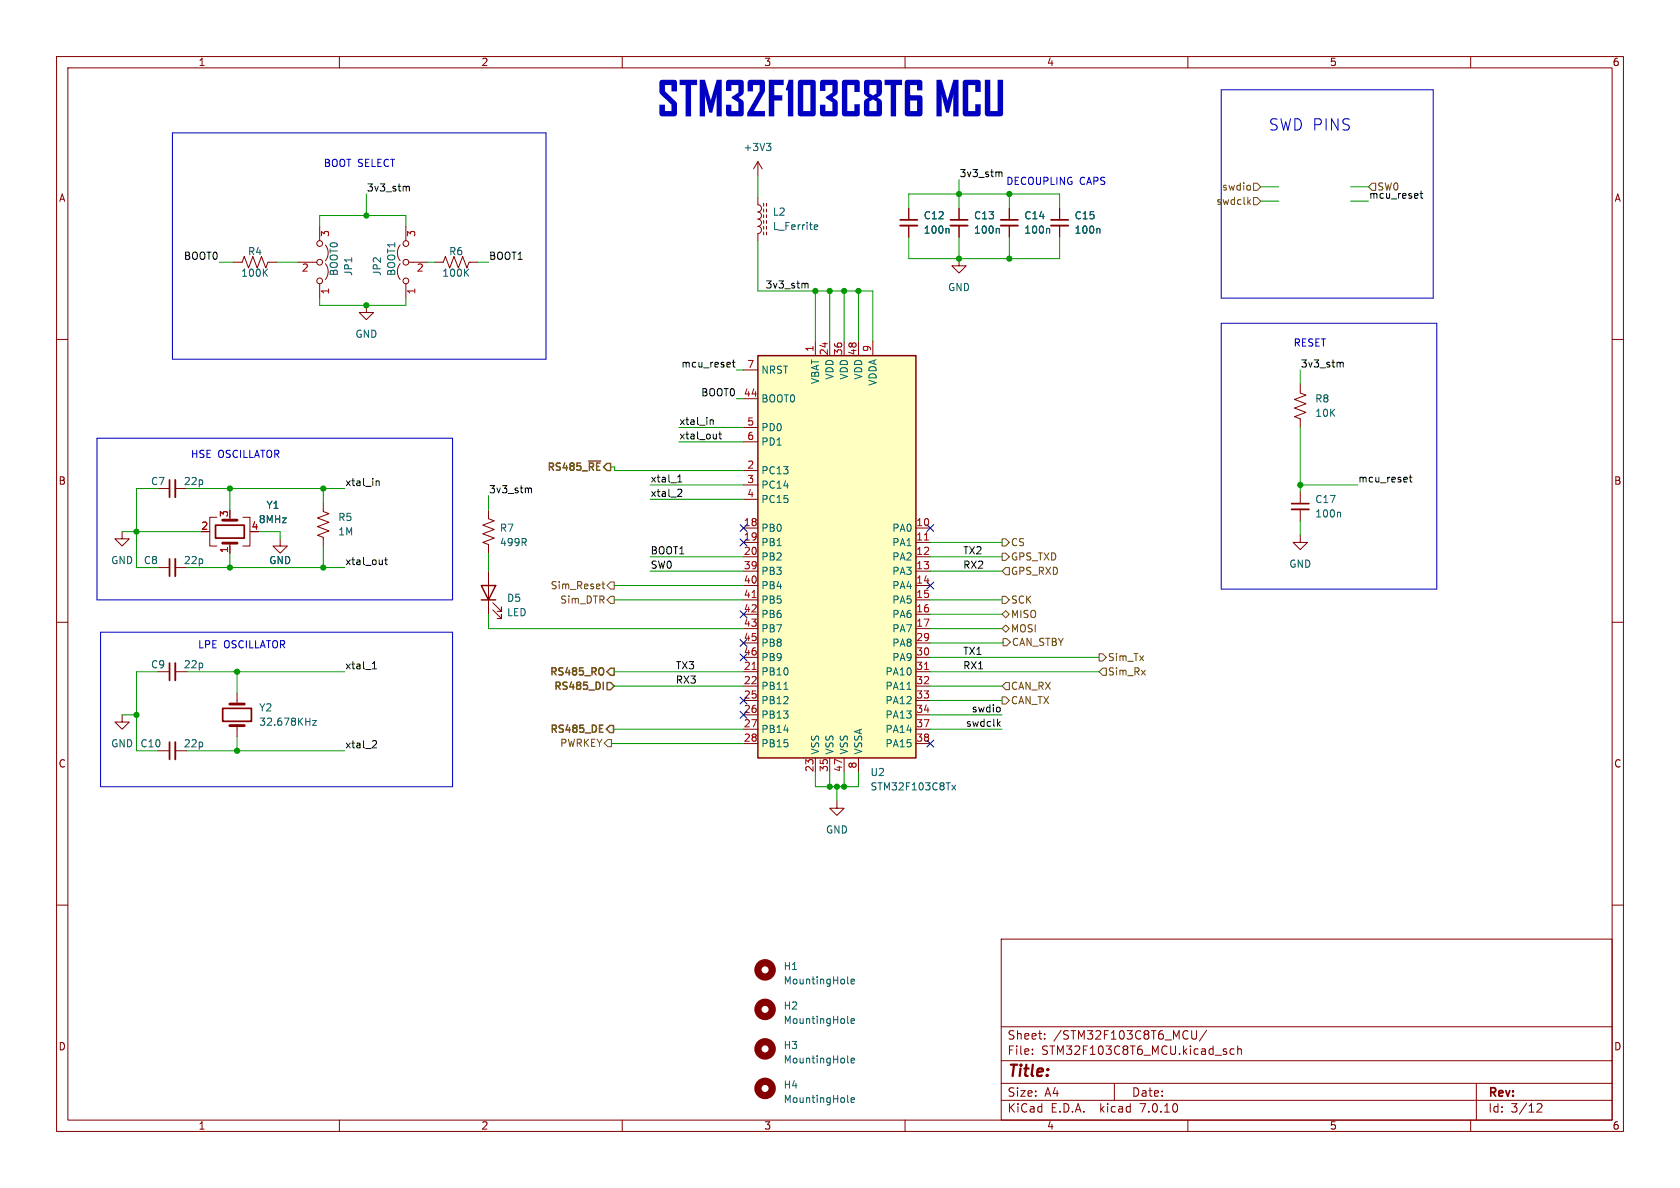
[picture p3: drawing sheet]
<svg xmlns="http://www.w3.org/2000/svg" width="297mm" height="210mm" viewBox="0 0 297 210" stroke-linecap="round" stroke-linejoin="round" font-family="sans-serif">
<g fill="none" stroke="#840000" stroke-width=".18">
<path d="M10 10h277v190h-277zM12 12h273v186h-273zM60 10v2M110 10v2M160 10v2M210 10v2M260 10v2M134 34.9v1.3a.64 .64 0 0 1 .6 .6 .64 .64 0 0 1-.6 .7 .64 .64 0 0 1 .6 .6 .64 .64 0 0 1-.6 .6 .64 .64 0 0 1 .6 .7 .64 .64 0 0 1-.6 .6 .64 .64 0 0 1 .6 .6 .64 .64 0 0 1-.6 .7v1.2M134 28.6l-.8 1.2M134 28.6v2.5M134 28.6l.7 1.2M135 35.9v.5"/>
<path d="M135 37v.5M135 38v.5M135 39v.5M135.5 35.9v.5M135.5 37v.5M135.5 38v.5M135.5 39v.5M160.7 36.8v2.1M160.7 39.9v2M169.5 36.8v2.1M169.5 39.9v2M178.4 36.8v2.1"/>
<path d="M178.4 39.9v2M187.3 36.8v2.1M187.3 39.9v2M10 60h2M41.3 46.4h1.5l.4-1.1 .7 2.1 .8-2.1 .8 2.1 .7-2.1 .8 2.1 .4-1h1.5M52.7 46.4h3.3M56.5 40v2.5M56.5 50.2v2.5M57.5 46.6a2.26 2.26 0 0 1 0 2.8M57.5 43.3a2.26 2.26 0 0 1 0 2.8M64.8 54v1.2h1.2l-1.2 1.3-1.3-1.3h1.3M70.7 46.6a2.26 2.26 0 0 0 0 2.8"/>
<path d="M70.7 43.3a2.26 2.26 0 0 0 0 2.8M71.8 40v2.5M71.8 50.2v2.5M72.3 46.4h3.3M76.8 46.4h1.6l.3-1.1 .8 2.1 .8-2.1 .7 2.1 .8-2.1 .7 2.1 .4-1h1.6M135 40v.5M135 41v.5M135.5 40v.5M135.5 41v.5M169.5 45.7v1.3h1.3l-1.3 1.3-1.2-1.3h1.2M285 60h2M131.4 70.5h2.6"/>
<path d="M131.4 75.6h2.6M131.4 78.1h2.6M131.4 65.4h2.6M144.1 60.3v2.6M146.7 60.3v2.6M149.2 60.3v2.6M151.8 60.3v2.6M154.3 60.3v2.6M229.9 67.9v1.6l1 .4-2 .7 2 .8-2 .7 2 .8-2 .8 1 .3v1.6M21.6 94v1.3h1.3l-1.3 1.2-1.3-1.2h1.3M27.9 86.4h2.1M31 86.4h2"/>
<path d="M36.8 94h.3M38.4 91.4h-1.3v5.1h1.3M40.6 96v1.8M42.9 91.4h1.3v5.1h-1.3M49.5 95.3v1.2h1.3l-1.3 1.3-1.2-1.3h1.2M57.1 88.9v1.5l1.1 .4-2.1 .8 2.1 .7-2.1 .8 2.1 .8-2.1 .7 1 .4v1.5M86.4 90.2v1.5l1 .4-2.1 .7 2.1 .8-2.1 .8 2.1 .7-2.1 .8 1.1 .4v1.5M131.4 93.3h2.6M131.4 95.9h2.6M131.4 98.4h2.6M131.4 83.2h2.6M131.4 85.7h2.6"/>
<path d="M131.4 88.3h2.6M161.9 93.3h2.6M161.9 95.9h2.6M161.9 98.4h2.6M229.9 94.6v1.3h1.2l-1.2 1.3-1.3-1.3h1.3M229.9 87v2M229.9 90v2.1M10 110h2M27.9 118.7h2.1M27.9 100.3h2.1M31 118.7h2M31 100.3h2"/>
<path d="M86.4 101v7.6M87.1 107.8l1.5 1.5v-.7v.7h-.7M87.1 106.6l1.5 1.5v-.8v.8h-.7M131.4 101h2.6M131.4 103.5h2.6M131.4 106h2.6M131.4 108.6h2.6M131.4 111.1h2.6M131.4 118.7h2.6M131.4 113.7h2.6M131.4 116.2h2.6M161.9 101h2.6"/>
<path d="M161.9 103.5h2.6M161.9 106h2.6M161.9 108.6h2.6M161.9 111.1h2.6M161.9 118.7h2.6M161.9 113.7h2.6M161.9 116.2h2.6M285 110h2M21.6 126.4v1.2h1.3l-1.3 1.3-1.3-1.3h1.3M27.9 132.7h2.1M31 132.7h2M41.9 122.6v1.9"/>
<path d="M41.9 128.3v1.9M131.4 121.3h2.6M131.4 123.8h2.6M131.4 126.4h2.6M131.4 128.9h2.6M131.4 131.4h2.6M144.1 134v2.5M146.7 134v2.5M149.2 134v2.5M151.8 134v2.5M161.9 121.3h2.6M161.9 123.8h2.6"/>
<path d="M161.9 126.4h2.6M161.9 128.9h2.6M161.9 131.4h2.6M10 160h2M148 141.6v1.3h1.2l-1.2 1.2-1.3-1.2h1.3M285 160h2M177 166h108v32h-108zM60 198v2M110 198v2M160 198v2M177 194.5h108M177 191.5h108"/>
<path d="M177 187.5h108M177 181.5h108M182.5 186.3v.1M182.5 185.5v.1M184.7 183.6v.1M184.7 182.8v.1M197 191.5v3M210 198v2M211.5 182.2v1.4l-.5 .1-.3-.3M213.3 182.1l-1.3 2M218.2 185.5l-.5-.1-.2 .3v.4l.1 .2h.6M218.8 185.5l.2-.1 .4 .1 .1 .9"/>
<path d="M218.8 184.9v1.5M260 198v2M261 191.5v6.5M271.7 195.2l.6-.1 .2 .1 .1 .3-.9 1.1h.9"/>
<circle cx="56.5" cy="43.1" r=".51"/>
<circle cx="56.5" cy="49.7" r=".51"/>
<circle cx="56.5" cy="46.4" r=".51"/>
<circle cx="71.8" cy="46.4" r=".51"/>
<circle cx="71.8" cy="49.7" r=".51"/>
<circle cx="71.8" cy="43.1" r=".51"/>
</g>
<path d="M159.1 39.9h3.1M168 39.9h3.1M176.9 39.9h3.1M185.8 39.9h3M31 84.8v3.1M31 98.8v3.1M228.3 90h3.1M31 117.2v3.1M31 131.2v3" fill="none" stroke="#840000" stroke-width=".33"/>
<path d="M159.1 38.9h3.1M168 38.9h3.1M176.9 38.9h3.1M185.8 38.9h3M30 84.8v3.1M30 98.8v3.1M38.1 92.8h5.1v2.3h-5.1zM228.3 89h3.1M30 117.2v3.1M30 131.2v3M39.4 125.2h5v2.3h-5z" fill="none" stroke="#840000" stroke-width=".3"/>
<g fill="none" stroke="#006464" stroke-width=".18">
<path d="M135.5 25.3h.8l-.4 .5M136 25.8l.3 .3v.3l-.3 .2M144.1 39.7l.4 .1 .1 .2-.6 .2M46.7 48.1l.6 .7M47.3 47.6l-.7 .7M82.3 48.1l.6 .7M82.9 47.6l-.8 .7M144.5 40.5l-.4 .1M167.6 40.4l.2 .2v.6M176.5 40.4l.2 .2v.6M185.4 40.4l.2 .2v.6M194.3 40.4l.2 .2v.6"/>
<path d="M236.8 90.5l.2 .2v.7M55.3 127.4h.6l-.6 .8h.6M138.6 121.9h.7M160.3 121.9h.8M168.3 138.8l.7 .8M169 138.8l-.7 .8M149.8 173.8l.2 .1M150.5 173.5l.6-.1-.1-.3h-.4l-.1 .2v.6h.5M149.8 194.7l.2 .2M149.8 187.7l.2 .2M149.8 180.7l.2 .2M150.5 194.5l.6-.2-.1-.2-.4-.1-.1 .2v.6h.5"/>
<path d="M150.5 180.5l.6-.1-.1-.3h-.4l-.1 .2v.6h.5M150.5 187.5l.6-.1-.1-.3h-.4l-.1 .1v.6h.5"/>
</g>
<g fill="none" stroke="#840000" stroke-width="1.3">
<circle cx="135.3" cy="171.4" r="1.27"/>
<circle cx="135.3" cy="178.4" r="1.27"/>
<circle cx="135.3" cy="185.4" r="1.27"/>
<circle cx="135.3" cy="192.4" r="1.27"/>
</g>
<path d="M39.4 96h2.5M39.4 91.9h2.5M40.6 128.3h2.6M40.6 124.5h2.6" fill="none" stroke="#840000" stroke-width=".51"/>
<path d="M134 62.9h27.9v71.1h-27.9z" fill="#ffffc2" stroke="#ffffc2" stroke-width=".18"/>
<path d="M134 62.9h27.9v71.1h-27.9zM85.1 103.5h2.5l-1.2 2.5zM85.1 106h2.5" fill="none" stroke="#840000" stroke-width=".25"/>
<path d="M163.4 95.5h.8M133 118.3h.7M133 105.6h.7M163.4 118.3h.8" fill="none" stroke="#a90000" stroke-width=".18"/>
<g fill="none" stroke="#725600" stroke-width=".18">
<path d="M220.7 35.7l.4 .4M221 32.9v.6M221.1 35.3l-.5 .5M221.6 34.9h.6l.7 .7-.7 .6h-.6zM221.6 32.4h.6l.7 .6-.7 .7h-.6zM241.9 33l.7-.6h.6v1.3h-.6zM177.2 95.3h.6l.6 .6-.6 .6h-.6zM177.2 97.8h.6l.6 .6-.6 .7h-.6zM106.4 103.2h.5M106.6 102.8v1.1l.3 .2M107.9 105.4h.7v1.3h-.7l-.6-.7zM107.9 102.9h.7v1.2h-.7l-.6-.6z"/>
<path d="M177.2 108.6l.6-.6 .6 .6-.6 .6zM177.2 111.1l.6-.6 .6 .6-.6 .7zM177.2 105.4h.6l.6 .6-.6 .7h-.6zM177.3 112.9h.7l.6 .6-.6 .7h-.7zM177.8 100.3h.6v1.3h-.6l-.6-.6zM194.3 115.6h.6l.7 .6-.7 .6h-.6zM194.9 118.1h.7v1.3h-.7l-.6-.7zM107.5 130.7h.6v1.3h-.6l-.7-.6zM177.2 123.2h.6l.6 .6-.6 .7h-.6zM177.8 120.7h.6v1.2h-.6l-.6-.6z"/>
</g>
<path d="M104 81.5h2.2M106.4 118l.1 .1a.81 .81 0 0 1-.1 1.2M107.9 118.1h.7v1.3h-.7l-.6-.7zM106 128.8h.4M106 129.4h.6M106 128.2h.6M106.7 120.6v1.3M107.3 120.7h.6l.7 .6-.7 .6h-.6zM107.8 128.2h.7v1.3h-.7l-.6-.6z" fill="none" stroke="#725600" stroke-width=".25"/>
<g fill="none" stroke="#0f0f0f" stroke-width=".18">
<path d="M71.9 33h.4l.1 .8M176.7 30.5h.4v.7M251 34.2h.5M251.2 33.8v1.1l.3 .1M142.4 50.1h.4l.1 .8M125.6 74.3h.4l.1 .8M127.1 76.7h.5M127.3 76.3v1.1l.3 .2M129.5 64h.5M129.7 63.6v1.1l.3 .2M237 64.1h.4l.1 .8M66.6 85.1h.4v.7"/>
<path d="M68 99h.5M68.2 98.5v1.1l.3 .2M93.5 86.3h.4l.1 .8M119.8 85.2h.7M119.8 84.3l.4-.4v1.3M120 86.5h.4l.1 .3-.7 1h.7M249.1 84.4h.5M249.3 83.9v1.1l.3 .2M65.8 118.2h.8M65.8 117.3l.4-.3v1.2M66 130.9l.4 .1 .2 .3-.8 .9h.8M176.5 127.9l.3 .5"/>
<path d="M176.8 125.1v.6M176.8 127.5l-.5 .5"/>
</g>
<path d="M215.9 15.9h37.5v36.8h-37.5zM30.5 23.5h66v40h-66zM215.9 57.2h38.1v46.9h-38.1zM17.1 77.5h62.9v28.5h-62.9zM17.8 111.8h62.2v27.3h-62.2z" fill="none" stroke="#0000c2" stroke-width=".18"/>
<g fill="none" stroke="#009600" stroke-width=".18">
<path d="M64.8 34.3v3.8M134 31.1v3.8M160.7 36.8v-2.5h26.6v2.5M169.5 31.8v5M178.4 34.3v2.5M222.9 35.6h3.2M222.9 33h3.2M238.8 35.6h3.1M238.8 33h3.1M38.7 46.4h2.6M48.9 46.4h3.8M56.5 40v-1.9h15.3v1.9"/>
<path d="M56.5 52.7v1.3h15.3v-1.3M75.6 46.4h1.2M84.5 46.4h1.9M134 42.5v8.9h20.3v8.9M144.1 51.4v8.9M146.7 51.4v8.9M149.2 51.4v8.9M151.8 51.4v8.9M160.7 41.9v3.8h26.6v-3.8M169.5 41.9v3.8M178.4 41.9v3.8M120 75.6h11.4"/>
<path d="M120 78.1h11.4M130.2 65.4h1.2M130.2 70.5h1.2M229.9 65.4v2.5M229.9 75.6v11.4M21.6 94h14M27.9 86.4h-3.8v13.9h3.8M33 86.4h28M40.6 86.4v3.8M40.6 97.8v2.5M45.7 94h3.8v1.3M57.1 86.4v2.5"/>
<path d="M57.1 96.5v3.8M86.4 87.6v2.6M86.4 97.8v3.2M107.9 82.6h.8v.6h22.7M114.9 98.4h16.5M114.9 85.7h16.5M114.9 88.3h16.5M164.5 95.9h12.7M164.5 98.4h12.7M229.9 85.7h10.1M229.9 92.1v2.5M27.9 118.7h-3.8v14h3.8"/>
<path d="M33 118.7h28M33 100.3h28M41.9 118.7v3.9M86.4 108.6v2.5h45M108.6 118.7h22.8M108.6 106h22.8M108.6 103.5h22.8M114.9 101h16.5M164.5 118.7h29.8M164.5 106h12.7M164.5 101h12.7M164.5 108.6h12.7"/>
<path d="M164.5 111.1h12.7M164.5 116.2h29.8M177.3 113.5v.2h-12.8M21.6 126.4h2.5M33 132.7h28M41.9 130.2v2.5M108.1 131.4h23.3M108.5 128.9h22.9M108.6 121.3h22.8M144.1 136.5v2.6h7.7v-2.6M146.7 136.5v2.6M148 139.1v2.5"/>
<path d="M149.2 136.5v2.6M164.5 123.8h12.7M164.5 121.3h12.7M164.5 126.4h12.7M164.5 128.9h12.7"/>
</g>
<g fill="none" stroke="#000084" stroke-width=".18">
<path d="M130.8 95.3l1.3 1.2M130.8 92.7l1.3 1.3M132.1 95.3l-1.3 1.2M132.1 92.7l-1.3 1.3M163.9 92.7l1.2 1.3M165.1 92.7l-1.2 1.3M130.8 115.6l1.3 1.2M130.8 113.1l1.3 1.2M130.8 108l1.3 1.2M132.1 115.6l-1.3 1.2M132.1 113.1l-1.3 1.2M132.1 108l-1.3 1.2"/>
<path d="M163.9 102.9l1.2 1.2M165.1 102.9l-1.2 1.2M130.8 125.8l1.3 1.2M130.8 123.2l1.3 1.2M132.1 125.8l-1.3 1.2M132.1 123.2l-1.3 1.2M163.9 130.8l1.2 1.3M165.1 130.8l-1.2 1.3"/>
</g>
<g fill="#009600" stroke="#009600" stroke-width=".18">
<circle cx="169.5" cy="45.7" r=".46"/>
<circle cx="146.7" cy="51.4" r=".46"/>
<circle cx="151.8" cy="51.4" r=".46"/>
<circle cx="149.2" cy="51.4" r=".46"/>
<circle cx="178.4" cy="34.3" r=".46"/>
<circle cx="178.4" cy="45.7" r=".46"/>
<circle cx="169.5" cy="34.3" r=".46"/>
<circle cx="229.9" cy="85.7" r=".46"/>
<circle cx="148" cy="139.1" r=".46"/>
<circle cx="146.7" cy="139.1" r=".46"/>
<circle cx="149.2" cy="139.1" r=".46"/>
<circle cx="64.8" cy="54" r=".46"/>
<circle cx="64.8" cy="38.1" r=".46"/>
<circle cx="144.1" cy="51.4" r=".46"/>
<circle cx="41.9" cy="132.7" r=".46"/>
<circle cx="24.1" cy="126.4" r=".46"/>
<circle cx="57.1" cy="86.4" r=".46"/>
<circle cx="40.6" cy="86.4" r=".46"/>
<circle cx="41.9" cy="118.7" r=".46"/>
<circle cx="57.1" cy="100.3" r=".46"/>
<circle cx="24.1" cy="94" r=".46"/>
<circle cx="40.6" cy="100.3" r=".46"/>
</g>
<g font-size="8.4" fill="#0000c2">
<text x="116.2" y="21.6">STM32F103C8T6</text>
<text x="165.2" y="21.6">MCU</text>
</g>
<text font-size="2.8" fill="#0000c2" x="224.2" y="23.2">SWD PINS</text>
<text font-size="2.8" fill="#840000" x="178" y="190.9">Title:</text>
<g font-size="2.1" fill="#840000">
<text x="178" y="184">Sheet:</text>
<text x="186.2" y="184">/STM32F103C8T6_MCU/</text>
<text x="178" y="186.7">File:</text>
<text x="184.1" y="186.7">STM32F103C8T6_MCU.kicad_sch</text>
<text x="178" y="196.9">KiCad</text>
<text x="178" y="194.1">Size:</text>
<text x="184.7" y="194.1">A4</text>
<text x="185.7" y="196.9">E.D.A.</text>
<text x="194.6" y="196.9">kicad</text>
<text x="200" y="194.1">Date:</text>
<text x="201.8" y="196.9">7.0.10</text>
<text x="263" y="194.3">Rev:</text>
<text x="263" y="196.9">Id:</text>
<text x="267.1" y="196.9">3/12</text>
</g>
<g font-size="1.8" fill="#840000">
<text x="35" y="11.9">1</text>
<text x="85" y="11.9">2</text>
<text x="135" y="11.9">3</text>
<text x="185" y="11.9">4</text>
<text x="235" y="11.9">5</text>
<text x="285" y="11.9">6</text>
<text x="10.3" y="35.9">A</text>
<text x="285.3" y="35.9">A</text>
<text x="10.3" y="85.9">B</text>
<text x="285.3" y="85.9">B</text>
<text x="10.3" y="135.9">C</text>
<text x="285.3" y="135.9">C</text>
<text x="10.3" y="185.9">D</text>
<text x="285.3" y="185.9">D</text>
<text x="35" y="199.9">1</text>
<text x="85" y="199.9">2</text>
<text x="135" y="199.9">3</text>
<text x="185" y="199.9">4</text>
<text x="235" y="199.9">5</text>
<text x="285" y="199.9">6</text>
</g>
<g font-size="1.8" fill="#0000c2">
<text x="57.1" y="29.6">BOOT SELECT</text>
<text x="177.8" y="32.8">DECOUPLING</text>
<text x="190.8" y="32.8">CAPS</text>
<text x="228.6" y="61.3">RESET</text>
<text x="33.7" y="81">HSE OSCILLATOR</text>
<text x="34.9" y="114.7">LPE</text>
<text x="39.5" y="114.7">OSCILLATOR</text>
</g>
<g font-size="1.8" fill="#006464">
<text x="131.3" y="26.9">+3V3</text>
<text x="136.5" y="38.3">L2</text>
<text x="136.5" y="40.9">L_Ferrite</text>
<text x="163.2" y="41.5">100n</text>
<text x="163.2" y="39">C12</text>
<text x="172.1" y="41.5">100n</text>
<text x="172.1" y="39">C13</text>
<text x="181" y="41.5">100n</text>
<text x="181" y="39">C14</text>
<text x="189.9" y="41.5">100n</text>
<text x="189.9" y="39">C15</text>
<text x="43.7" y="45.3">R4</text>
<text x="79.3" y="45.3">R6</text>
<text x="42.5" y="49.1">100K</text>
<text x="59.9" y="48.9" transform="rotate(-90 59.9 48.9)">BOOT0</text>
<text x="62.5" y="48.9" transform="rotate(-90 62.5 48.9)">JP1</text>
<text x="67.5" y="48.9" transform="rotate(-90 67.5 48.9)">JP2</text>
<text x="70.1" y="48.9" transform="rotate(-90 70.1 48.9)">BOOT1</text>
<text x="78.1" y="49.1">100K</text>
<text x="167.5" y="51.7">GND</text>
<text x="62.7" y="59.9">GND</text>
<text x="134.5" y="71.3">BOOT0</text>
<text x="134.5" y="66.3">NRST</text>
<text x="145" y="68" transform="rotate(-90 145 68)">VBAT</text>
<text x="147.5" y="67.2" transform="rotate(-90 147.5 67.2)">VDD</text>
<text x="150.1" y="67.2" transform="rotate(-90 150.1 67.2)">VDD</text>
<text x="152.6" y="67.2" transform="rotate(-90 152.6 67.2)">VDD</text>
<text x="155.2" y="68.3" transform="rotate(-90 155.2 68.3)">VDDA</text>
<text x="232.4" y="71.3">R8</text>
<text x="134.5" y="76.4">PD0</text>
<text x="232.4" y="73.9">10K</text>
<text x="134.5" y="79">PD1</text>
<text x="26.6" y="86">C7</text>
<text x="32.4" y="86">22p</text>
<text x="134.5" y="84">PC13</text>
<text x="134.5" y="86.6">PC14</text>
<text x="134.5" y="89.1">PC15</text>
<text x="232.4" y="89.1">C17</text>
<text x="45.6" y="92.7">8MHz</text>
<text x="47" y="90.1">Y1</text>
<text x="59.7" y="92.3">R5</text>
<text x="59.7" y="94.8">1M</text>
<text x="88.3" y="94.2">R7</text>
<text x="134.5" y="94.2">PB0</text>
<text x="157.6" y="94.2">PA0</text>
<text x="232.4" y="91.7">100n</text>
<text x="19.6" y="99.9">GND</text>
<text x="25.3" y="99.9">C8</text>
<text x="32.4" y="99.9">22p</text>
<text x="47.5" y="99.9">GND</text>
<text x="88.3" y="96.7">499R</text>
<text x="134.5" y="96.7">PB1</text>
<text x="134.5" y="99.3">PB2</text>
<text x="134.5" y="101.8">PB3</text>
<text x="157.6" y="96.7">PA1</text>
<text x="157.6" y="99.3">PA2</text>
<text x="157.6" y="101.8">PA3</text>
<text x="227.8" y="100.6">GND</text>
<text x="89.5" y="106.6">D5</text>
<text x="134.5" y="104.4">PB4</text>
<text x="134.5" y="106.9">PB5</text>
<text x="157.6" y="104.4">PA4</text>
<text x="157.6" y="106.9">PA5</text>
<text x="89.5" y="109.1">LED</text>
<text x="134.5" y="109.4">PB6</text>
<text x="134.5" y="112">PB7</text>
<text x="157.6" y="109.4">PA6</text>
<text x="157.6" y="112">PA7</text>
<text x="26.6" y="118.3">C9</text>
<text x="32.4" y="118.3">22p</text>
<text x="134.5" y="119.6">PB10</text>
<text x="134.5" y="114.5">PB8</text>
<text x="134.5" y="117.1">PB9</text>
<text x="156.4" y="119.6">PA10</text>
<text x="157.6" y="114.5">PA8</text>
<text x="157.6" y="117.1">PA9</text>
<text x="45.7" y="126">Y2</text>
<text x="134.5" y="122.1">PB11</text>
<text x="134.5" y="124.7">PB12</text>
<text x="156.4" y="122.1">PA11</text>
<text x="156.4" y="124.7">PA12</text>
<text x="45.7" y="128.5">32.678KHz</text>
<text x="134.5" y="127.2">PB13</text>
<text x="134.5" y="129.8">PB14</text>
<text x="156.4" y="127.2">PA13</text>
<text x="156.4" y="129.8">PA14</text>
<text x="19.6" y="132.3">GND</text>
<text x="24.7" y="132.3">C10</text>
<text x="32.4" y="132.3">22p</text>
<text x="134.5" y="132.3">PB15</text>
<text x="145" y="133.5" transform="rotate(-90 145 133.5)">VSS</text>
<text x="147.5" y="133.5" transform="rotate(-90 147.5 133.5)">VSS</text>
<text x="150.1" y="133.5" transform="rotate(-90 150.1 133.5)">VSS</text>
<text x="152.6" y="133.5" transform="rotate(-90 152.6 133.5)">VSSA</text>
<text x="153.8" y="137.4">U2</text>
<text x="156.4" y="132.3">PA15</text>
<text x="153.8" y="139.9">STM32F103C8Tx</text>
<text x="145.9" y="147.5">GND</text>
<text x="138.4" y="171.7">H1</text>
<text x="138.4" y="178.7">H2</text>
<text x="138.4" y="174.2">MountingHole</text>
<text x="138.4" y="185.6">H3</text>
<text x="138.4" y="181.2">MountingHole</text>
<text x="138.4" y="188.2">MountingHole</text>
<text x="138.4" y="192.6">H4</text>
<text x="138.4" y="195.2">MountingHole</text>
</g>
<g font-size="1.8" fill="#0f0f0f">
<text x="64.8" y="33.9">3v3_stm</text>
<text x="169.5" y="31.4">3v3_stm</text>
<text x="241.9" y="35.2">mcu_reset</text>
<text x="243.4" y="33.9">SW0</text>
<text x="32.4" y="46">BOOT0</text>
<text x="86.4" y="46">BOOT1</text>
<text x="135.3" y="51.1">3v3_stm</text>
<text x="120.4" y="65.1">mcu_reset</text>
<text x="229.9" y="65.1">3v3_stm</text>
<text x="123.9" y="70.1">BOOT0</text>
<text x="120" y="77.8">xtal_out</text>
<text x="120" y="75.2">xtal_in</text>
<text x="61" y="86">xtal_in</text>
<text x="86.4" y="87.3">3v3_stm</text>
<text x="114.9" y="85.4">xtal_1</text>
<text x="114.9" y="87.9">xtal_2</text>
<text x="240" y="85.4">mcu_reset</text>
<text x="61" y="100">xtal_out</text>
<text x="114.9" y="98.1">BOOT1</text>
<text x="114.9" y="100.6">SW0</text>
<text x="170.2" y="100.6">RX2</text>
<text x="170.2" y="98.1">TX2</text>
<text x="61" y="118.4">xtal_1</text>
<text x="119.4" y="118.4">TX3</text>
<text x="170.2" y="115.9">TX1</text>
<text x="170.2" y="118.4">RX1</text>
<text x="119.4" y="120.9">RX3</text>
<text x="170.7" y="128.6">swdclk</text>
<text x="171.7" y="126">swdio</text>
<text x="61" y="132.4">xtal_2</text>
</g>
<g font-size="1.8" fill="#725600">
<text x="216" y="33.9">swdio</text>
<text x="214.9" y="36.4">swdclk</text>
<text x="96.5" y="83.6">RS485_~{RE}</text>
<text x="178.6" y="96.7">CS</text>
<text x="178.6" y="99.3">GPS_TXD</text>
<text x="178.6" y="101.8">GPS_RXD</text>
<text x="97.2" y="104.4">Sim_Reset</text>
<text x="98.9" y="106.9">Sim_DTR</text>
<text x="178.6" y="106.9">SCK</text>
<text x="178.6" y="109.4">MISO</text>
<text x="178.6" y="112">MOSI</text>
<text x="96.9" y="119.8">RS485_RO</text>
<text x="178.8" y="114.4">CAN_STBY</text>
<text x="195.8" y="119.6">Sim_Rx</text>
<text x="195.8" y="117.1">Sim_Tx</text>
<text x="97.7" y="122.3">RS485_DI</text>
<text x="178.6" y="122.1">CAN_RX</text>
<text x="178.6" y="124.7">CAN_TX</text>
<text x="97" y="129.9">RS485_DE</text>
<text x="98.9" y="132.2">PWRKEY</text>
</g>
<g font-size="1.8" fill="#a90000">
<text x="58.5" y="42" transform="rotate(-90 58.5 42)">3</text>
<text x="73.7" y="42" transform="rotate(-90 73.7 42)">3</text>
<text x="53.3" y="48.3">2</text>
<text x="58.5" y="52.1" transform="rotate(-90 58.5 52.1)">1</text>
<text x="73.6" y="48.3">2</text>
<text x="73.7" y="52.1" transform="rotate(-90 73.7 52.1)">1</text>
<text x="132" y="65.2">7</text>
<text x="143.9" y="62.3" transform="rotate(-90 143.9 62.3)">1</text>
<text x="146.4" y="62.9" transform="rotate(-90 146.4 62.9)">24</text>
<text x="149" y="62.9" transform="rotate(-90 149 62.9)">36</text>
<text x="151.5" y="62.9" transform="rotate(-90 151.5 62.9)">48</text>
<text x="154.1" y="62.3" transform="rotate(-90 154.1 62.3)">9</text>
<text x="131.4" y="70.2">44</text>
<text x="132" y="75.3">5</text>
<text x="132" y="77.9">6</text>
<text x="132" y="82.9">2</text>
<text x="132" y="85.5">3</text>
<text x="132" y="88">4</text>
<text x="35.5" y="93.7">2</text>
<text x="40.4" y="91.5" transform="rotate(-90 40.4 91.5)">3</text>
<text x="44.4" y="93.7">4</text>
<text x="131.4" y="93.1">18</text>
<text x="131.4" y="95.6">19</text>
<text x="161.9" y="93.1">10</text>
<text x="161.9" y="95.6">11</text>
<text x="40.4" y="97.9" transform="rotate(-90 40.4 97.9)">1</text>
<text x="131.4" y="98.2">20</text>
<text x="131.4" y="100.7">39</text>
<text x="161.9" y="98.2">12</text>
<text x="161.9" y="100.7">13</text>
<text x="131.4" y="103.3">40</text>
<text x="131.4" y="105.8">41</text>
<text x="161.9" y="103.3">14</text>
<text x="161.9" y="105.8">15</text>
<text x="131.4" y="108.3">42</text>
<text x="131.4" y="110.9">43</text>
<text x="131.4" y="113.4">45</text>
<text x="161.9" y="108.3">16</text>
<text x="161.9" y="110.9">17</text>
<text x="161.9" y="113.4">29</text>
<text x="131.4" y="118.5">21</text>
<text x="131.4" y="116">46</text>
<text x="161.9" y="116">30</text>
<text x="161.9" y="118.5">31</text>
<text x="131.4" y="121">22</text>
<text x="131.4" y="123.6">25</text>
<text x="161.9" y="121">32</text>
<text x="161.9" y="123.6">33</text>
<text x="131.4" y="126.1">26</text>
<text x="131.4" y="128.7">27</text>
<text x="131.4" y="131.2">28</text>
<text x="161.9" y="126.1">34</text>
<text x="161.9" y="128.7">37</text>
<text x="161.9" y="131.2">38</text>
<text x="143.9" y="136.6" transform="rotate(-90 143.9 136.6)">23</text>
<text x="146.4" y="136.6" transform="rotate(-90 146.4 136.6)">35</text>
<text x="149" y="136.6" transform="rotate(-90 149 136.6)">47</text>
<text x="151.5" y="136" transform="rotate(-90 151.5 136)">8</text>
</g>
</svg>
